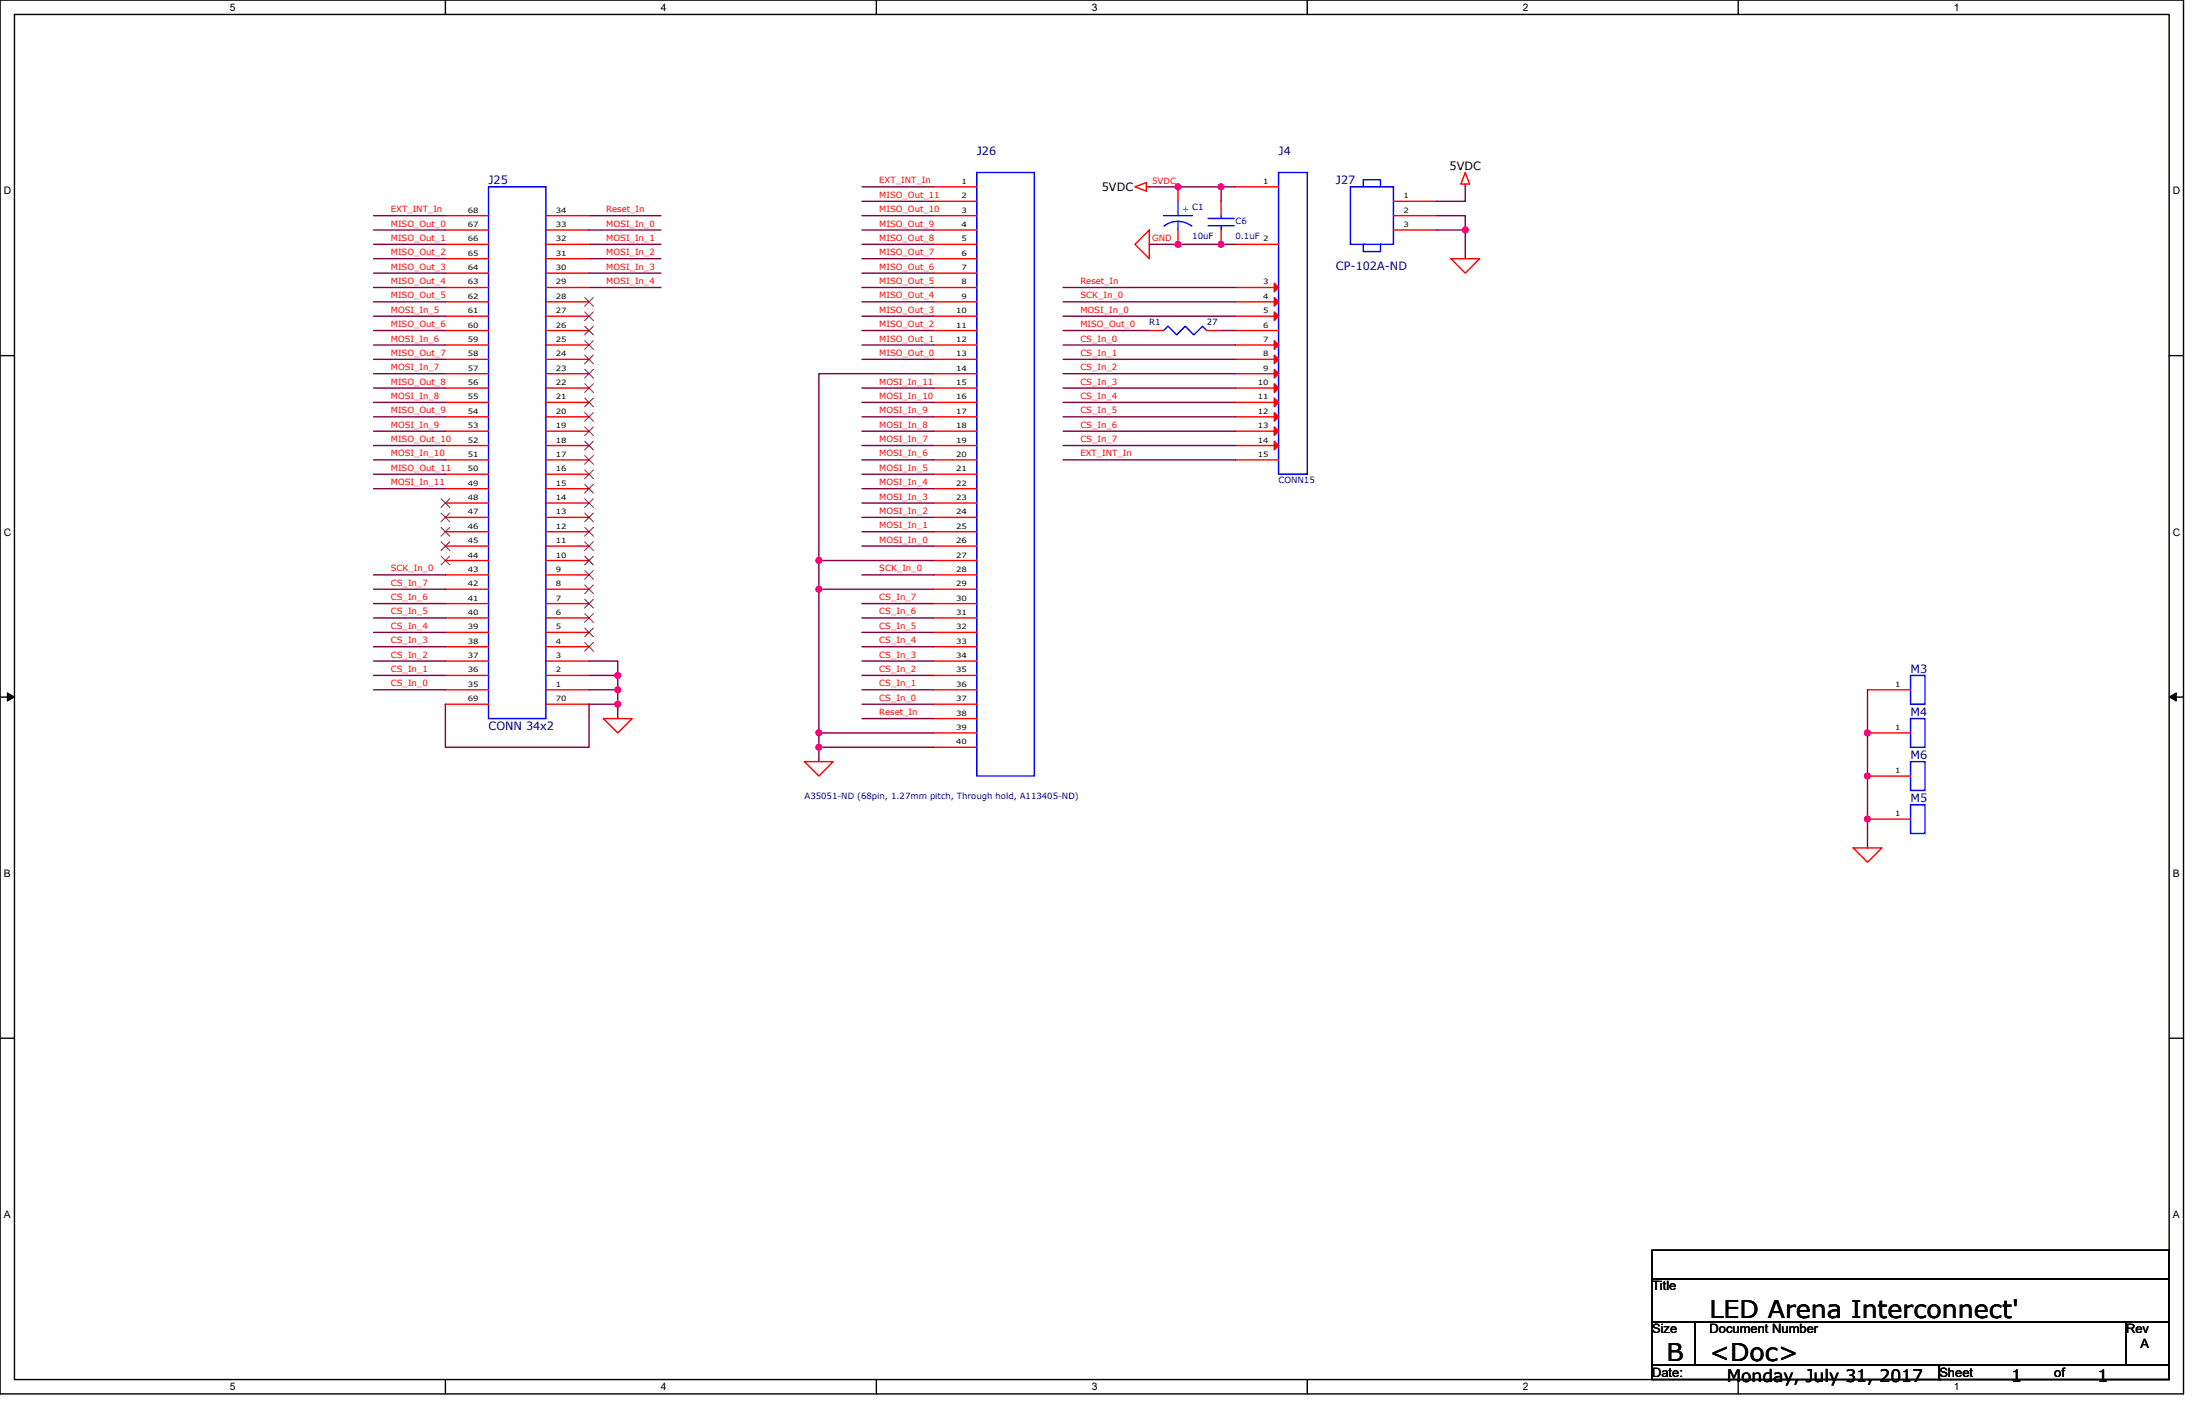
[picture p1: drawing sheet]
<svg xmlns="http://www.w3.org/2000/svg" width="432mm" height="279mm" viewBox="0 0 432 279" stroke-linecap="round" stroke-linejoin="round" font-family="sans-serif">
<path d="M0 0h428.6v273.5h-428.6zM2.8 2.8h422.9v267.9h-422.9z" fill="none" stroke="#000" stroke-width=".28"/>
<g fill="#fff">
<path d="M45.1 .3h1.1v2.3h-1.1z"/>
<path d="M45.1 271h1.1v2.2h-1.1z"/>
</g>
<path d="M87.4 0v2.8M87.4 270.7v2.8" fill="none" stroke="#000" stroke-width=".28"/>
<g fill="#fff">
<path d="M129.7 .3h1.1v2.3h-1.1z"/>
<path d="M129.7 271h1.1v2.2h-1.1z"/>
</g>
<path d="M172 0v2.8M172 270.7v2.8" fill="none" stroke="#000" stroke-width=".28"/>
<g fill="#fff">
<path d="M214.3 .3h1.1v2.3h-1.1z"/>
<path d="M214.3 271h1.1v2.2h-1.1z"/>
</g>
<path d="M256.6 0v2.8M256.6 270.7v2.8" fill="none" stroke="#000" stroke-width=".28"/>
<g fill="#fff">
<path d="M298.9 .3h1.1v2.3h-1.1z"/>
<path d="M298.9 271h1.1v2.2h-1.1z"/>
</g>
<path d="M341.2 0v2.8M341.2 270.7v2.8" fill="none" stroke="#000" stroke-width=".28"/>
<g fill="#fff">
<path d="M383.5 .3h1.1v2.3h-1.1z"/>
<path d="M383.5 271h1.1v2.2h-1.1z"/>
<path d="M.7 36.3h1.5v2.3h-1.5z"/>
<path d="M426.5 36.3h1.4v2.3h-1.4z"/>
<path d="M.7 103.3h1.5v2.2h-1.5z"/>
<path d="M426.5 103.3h1.4v2.2h-1.4z"/>
</g>
<path d="M0 69.8h2.8M425.7 69.8h2.9" fill="none" stroke="#000" stroke-width=".28"/>
<g fill="#fff">
<path d="M.7 170.2h1.4v2.3h-1.4z"/>
<path d="M426.5 170.2h1.3v2.3h-1.3z"/>
</g>
<path d="M0 136.8h2.8M425.7 136.8h2.9" fill="none" stroke="#000" stroke-width=".28"/>
<path d="M1.4 135.9l1.4 .9-1.4 .8zM425.7 136.8l1.4-.9v1.7z" fill="#000" stroke="#000" stroke-width=".2"/>
<g fill="#fff">
<path d="M.7 237.2h1.4v2.2h-1.4z"/>
<path d="M426.4 237.2h1.4v2.2h-1.4z"/>
</g>
<path d="M0 203.7h2.8M425.7 203.7h2.9M324.3 245.3h101.4v5.7h-101.4zM324.3 251h101.4v8.4h-101.4zM324.3 259.4h8.4v8.5h-8.4zM332.7 259.4h84.6v8.5h-84.6zM417.3 259.4h8.4v8.5h-8.4zM324.3 267.9h56.3v2.8h-56.3zM380.6 267.9h45.1v2.8h-45.1z" fill="none" stroke="#000" stroke-width=".28"/>
<g fill="none" stroke="#f00" stroke-width=".28">
<path d="M183.3 36.7h8.4M183.3 39.5h8.4M222.8 36.7l2.2-.9v1.7zM225 36.7h.6M231.2 36.7v2.8M239.7 39.5v2.8M242.5 36.7h8.5M273.5 39.5h8.5M287.6 33.8l.8 2.3h-1.7zM287.6 36.1v.6M87.4 56.4h8.5M87.4 50.8h8.5"/>
<path d="M87.4 45.1h8.5M87.4 59.2h8.5M87.4 53.6h8.5M87.4 47.9h8.5M87.4 42.3h8.5M107.1 56.4h8.5M107.1 50.8h8.5M107.1 45.1h8.5M107.1 59.2h8.5M107.1 53.6h8.5M107.1 47.9h8.5M107.1 42.3h8.5"/>
<path d="M183.3 42.3h8.4M183.3 47.9h8.4M183.3 53.6h8.4M183.3 59.2h8.4M183.3 45.1h8.4M183.3 50.8h8.4M183.3 56.4h8.4M225.6 45.1v5.7l-2.8-2.9zM231.2 45.1v2.8M239.7 45.1v2.8M242.5 47.9h8.5M242.5 56.4h8.5"/>
<path d="M242.5 59.2h8.5M273.5 42.3h8.5M273.5 45.1h8.5M284.8 50.8h5.6l-2.8 2.8zM87.4 79h8.5M87.4 73.3h8.5M87.4 67.7h8.5M87.4 62h8.5M87.4 76.1h8.5M87.4 70.5h8.5M87.4 64.9h8.5M107.1 79h8.5"/>
<path d="M107.1 73.3h8.5M107.1 67.7h8.5M107.1 62h8.5M107.1 76.1h8.5M107.1 70.5h8.5M107.1 64.9h8.5M183.3 64.9h8.4M183.3 70.5h8.4M183.3 76.1h8.4M183.3 62h8.4M183.3 67.7h8.4M183.3 73.3h8.4"/>
<path d="M183.3 79h8.4M225.6 64.9h2.8M236.9 64.9h2.8M242.5 62h8.5M242.5 64.9h8.5M242.5 67.7h8.5M242.5 70.5h8.5M242.5 73.3h8.5M242.5 76.1h8.5M242.5 79h8.5M87.4 95.9h8.5M87.4 90.2h8.5"/>
<path d="M87.4 84.6h8.5M87.4 98.7h8.5M87.4 93h8.5M87.4 87.4h8.5M87.4 81.8h8.5M107.1 95.9h8.5M107.1 90.2h8.5M107.1 84.6h8.5M107.1 98.7h8.5M107.1 93h8.5M107.1 87.4h8.5M107.1 81.8h8.5"/>
<path d="M183.3 81.8h8.4M183.3 87.4h8.4M183.3 93h8.4M183.3 98.7h8.4M183.3 84.6h8.4M183.3 90.2h8.4M183.3 95.9h8.4M242.5 81.8h8.5M242.5 84.6h8.5M242.5 87.4h8.5M242.5 90.2h8.5M87.4 118.4h8.5"/>
<path d="M87.4 112.8h8.5M87.4 107.1h8.5M87.4 101.5h8.5M87.4 115.6h8.5M87.4 110h8.5M87.4 104.3h8.5M107.1 118.4h8.5M107.1 112.8h8.5M107.1 107.1h8.5M107.1 101.5h8.5M107.1 115.6h8.5M107.1 110h8.5"/>
<path d="M107.1 104.3h8.5M183.3 104.3h8.4M183.3 110h8.4M183.3 115.6h8.4M183.3 101.5h8.4M183.3 107.1h8.4M183.3 112.8h8.4M183.3 118.4h8.4M87.4 135.3h8.5M87.4 129.7h8.5M87.4 124.1h8.5M87.4 132.5h8.5"/>
<path d="M87.4 126.9h8.5M87.4 121.2h8.5M87.4 138.2h8.5M107.1 135.3h8.5M107.1 129.7h8.5M107.1 124.1h8.5M107.1 132.5h8.5M107.1 126.9h8.5M107.1 121.2h8.5M107.1 138.2h8.5M183.3 121.2h8.4M183.3 126.9h8.4"/>
<path d="M183.3 132.5h8.4M183.3 138.2h8.4M183.3 124.1h8.4M183.3 129.7h8.4M183.3 135.3h8.4M366.5 135.3h8.5M118.4 141h5.7l-2.9 2.8zM157.9 149.4h5.6l-2.8 2.9zM183.3 143.8h8.4M183.3 141h8.4M183.3 146.6h8.4M366.5 152.3h8.5"/>
<path d="M366.5 143.8h8.5M363.7 166.4h5.7l-2.9 2.8zM366.5 160.7h8.5"/>
</g>
<g fill="none" stroke="#00f" stroke-width=".28">
<path d="M95.9 36.7h11.2v104.3h-11.2zM191.7 33.8h11.3v118.5h-11.3zM231.2 39.5v2.8M251 33.8h5.6v59.2h-5.6zM265 36.7h8.5v11.2h-8.5zM267.6 36.7v-1.4h3.4v1.4h-.3M228.4 42.3h5.6M228.5 44.4a4.5 4.5 0 0 1 5.4 0M231.2 43.4v1.7M237.1 44.3h5.1M237.1 42.9h5.1M239.7 42.3v.6"/>
<path d="M239.7 44.3v.8M267.9 47.9h-.3v1.5h3.4v-1.5M228.4 64.9l.8-.9 1.7 1.7 1.7-1.7 1.7 1.7 1.7-1.7 .9 .9M375 132.5h2.8v5.7h-2.8zM375 157.9h2.8v5.6h-2.8zM375 149.4h2.8v5.7h-2.8zM375 141h2.8v5.6h-2.8z"/>
</g>
<g fill="#f00" stroke="#f00" stroke-width=".28">
<path d="M250.1 55.6l.9 .8-.9 .9z"/>
<path d="M250.1 58.4l.9 .8-.9 .9z"/>
<path d="M250.1 61.2l.9 .8-.9 .9z"/>
<path d="M250.1 66.8l.9 .9-.9 .8z"/>
<path d="M250.1 69.7l.9 .8-.9 .9z"/>
<path d="M250.1 72.5l.9 .8-.9 .9z"/>
<path d="M250.1 75.3l.9 .8-.9 .9z"/>
<path d="M250.1 78.1l.9 .9-.9 .8z"/>
<path d="M250.1 80.9l.9 .9-.9 .8z"/>
<path d="M250.1 83.8l.9 .8-.9 .8z"/>
<path d="M250.1 86.6l.9 .8-.9 .9z"/>
</g>
<g fill="none" stroke="#804000" stroke-width=".2">
<path d="M114.8 58.4l1.7 1.7M116.5 58.4l-1.8 1.7M114.8 78.1l1.7 1.7M114.8 72.5l1.7 1.7M114.8 66.8l1.7 1.8M114.8 61.2l1.7 1.7M114.8 75.3l1.7 1.7M114.8 69.7l1.7 1.7M114.8 64l1.7 1.7M116.5 78.1l-1.8 1.7M116.5 72.5l-1.8 1.7M116.5 66.8l-1.8 1.8"/>
<path d="M116.5 61.2l-1.8 1.7M116.5 75.3l-1.8 1.7M116.5 69.7l-1.8 1.7M116.5 64l-1.8 1.7M86.6 97.9l1.7 1.7M88.3 97.9l-1.7 1.7M114.8 95l1.7 1.8M114.8 89.4l1.7 1.7M114.8 83.8l1.7 1.7M114.8 97.9l1.7 1.7M114.8 92.2l1.7 1.7M114.8 86.6l1.7 1.7"/>
<path d="M114.8 80.9l1.7 1.8M116.5 95l-1.8 1.8M116.5 89.4l-1.8 1.7M116.5 83.8l-1.8 1.7M116.5 97.9l-1.8 1.7M116.5 92.2l-1.8 1.7M116.5 86.6l-1.8 1.7M116.5 80.9l-1.8 1.8M86.6 106.3l1.7 1.7M86.6 100.7l1.7 1.7M86.6 109.1l1.7 1.7M86.6 103.5l1.7 1.7"/>
<path d="M88.3 106.3l-1.7 1.7M88.3 100.7l-1.7 1.7M88.3 109.1l-1.7 1.7M88.3 103.5l-1.7 1.7M114.8 117.6l1.7 1.7M114.8 112l1.7 1.7M114.8 106.3l1.7 1.7M114.8 100.7l1.7 1.7M114.8 114.8l1.7 1.7M114.8 109.1l1.7 1.7M114.8 103.5l1.7 1.7M116.5 117.6l-1.8 1.7"/>
<path d="M116.5 112l-1.8 1.7M116.5 106.3l-1.8 1.7M116.5 100.7l-1.8 1.7M116.5 114.8l-1.8 1.7M116.5 109.1l-1.8 1.7M116.5 103.5l-1.8 1.7M114.8 123.2l1.7 1.7M114.8 126l1.7 1.8M114.8 120.4l1.7 1.7M116.5 123.2l-1.8 1.7M116.5 126l-1.8 1.8M116.5 120.4l-1.8 1.7"/>
</g>
<g fill="none" stroke="#800040" stroke-width=".28">
<path d="M169.2 39.5h14.1M169.2 36.7h14.1M225.6 36.7h14.1M239.7 36.7h2.8M239.7 36.7v2.8M287.6 36.7v2.8h-5.6M73.3 45.1h14.1M73.3 42.3h14.1M73.3 50.8h14.1M73.3 47.9h14.1M73.3 56.4h14.1M73.3 53.6h14.1"/>
<path d="M73.3 59.2h14.1M115.6 42.3h14.1M115.6 56.4h14.1M115.6 47.9h14.1M115.6 45.1h14.1M115.6 53.6h14.1M115.6 50.8h14.1M169.2 45.1h14.1M169.2 42.3h14.1M169.2 50.8h14.1M169.2 47.9h14.1M169.2 53.6h14.1"/>
<path d="M169.2 56.4h14.1M169.2 59.2h14.1M208.7 56.4h33.8M208.7 59.2h33.8M225.6 47.9h16.9M282 42.3h5.6v2.8M282 45.1h5.6v5.7M73.3 62h14.1M73.3 67.7h14.1M73.3 64.9h14.1M73.3 73.3h14.1M73.3 70.5h14.1"/>
<path d="M73.3 79h14.1M73.3 76.1h14.1M169.2 70.5h14.1M169.2 79h14.1M169.2 76.1h14.1M169.2 62h14.1M169.2 64.9h14.1M169.2 67.7h14.1M183.3 73.3h-22.6v36.7M208.7 67.7h33.8M208.7 70.5h33.8M208.7 73.3h33.8"/>
<path d="M208.7 76.1h33.8M208.7 79h33.8M208.7 64.9h16.9M208.7 62h33.8M239.7 64.9h2.8M73.3 84.6h14.1M73.3 81.8h14.1M73.3 90.2h14.1M73.3 87.4h14.1M73.3 95.9h14.1M73.3 93h14.1M169.2 87.4h14.1"/>
<path d="M169.2 84.6h14.1M169.2 81.8h14.1M169.2 90.2h14.1M169.2 93h14.1M169.2 95.9h14.1M169.2 98.7h14.1M208.7 81.8h33.8M208.7 84.6h33.8M208.7 87.4h33.8M208.7 90.2h33.8M73.3 112.8h14.1M73.3 118.4h14.1"/>
<path d="M73.3 115.6h14.1M160.7 110v5.6M160.7 110h22.6M169.2 112.8h14.1M169.2 118.4h14.1M169.2 101.5h14.1M169.2 104.3h14.1M169.2 107.1h14.1M183.3 115.6h-22.6v28.2M73.3 124.1h14.1M73.3 121.2h14.1M73.3 129.7h14.1"/>
<path d="M73.3 126.9h14.1M73.3 135.3h14.1M73.3 132.5h14.1M87.4 138.2v8.4h28.2v-8.4h5.6v2.8M115.6 129.7h5.6v2.8M115.6 132.5h5.6M115.6 135.3h5.6M121.2 132.5v2.8M121.2 135.3v2.9M169.2 121.2h14.1M169.2 126.9h14.1M169.2 124.1h14.1"/>
<path d="M169.2 132.5h14.1M169.2 129.7h14.1M169.2 138.2h14.1M169.2 135.3h14.1M366.5 135.3v31.1M160.7 146.6h22.6M160.7 146.6v2.8M169.2 141h14.1M183.3 143.8h-22.6v2.8"/>
</g>
<g fill="#f0f" stroke="#f0f" stroke-width=".28">
<circle cx="121.2" cy="132.5" r=".55"/>
<circle cx="121.2" cy="135.3" r=".55"/>
<circle cx="366.5" cy="143.8" r=".56"/>
<circle cx="366.5" cy="160.7" r=".55"/>
<circle cx="366.5" cy="152.2" r=".55"/>
<circle cx="160.7" cy="110" r=".55"/>
<circle cx="160.7" cy="115.6" r=".56"/>
<circle cx="160.7" cy="143.8" r=".56"/>
<circle cx="160.7" cy="146.6" r=".55"/>
<circle cx="121.2" cy="138.2" r=".55"/>
<circle cx="239.6" cy="47.9" r=".55"/>
<circle cx="231.2" cy="47.9" r=".55"/>
<circle cx="231.2" cy="36.7" r=".55"/>
<circle cx="239.6" cy="36.7" r=".55"/>
<circle cx="287.6" cy="45.1" r=".56"/>
</g>
<g font-size="4.8">
<text x="335.5" y="258.6">LED Arena Interconnect'</text>
<text x="327.1" y="267">B</text>
<text x="335.5" y="267">&lt;Doc&gt;</text>
</g>
<g font-size="3.4">
<text x="338.9" y="271.3">Monday, July 31, 2017</text>
<text x="394.7" y="271.3">1</text>
<text x="411.7" y="271.3">1</text>
</g>
<text font-size="2.5" fill="#00f" x="232.1" y="41.8">+</text>
<g font-size="2.5">
<text x="324.3" y="253.2">Title</text>
<text x="324.3" y="261.6">Size</text>
<text x="335.5" y="261.6">Document Number</text>
<text x="417.3" y="261.6">Rev</text>
<text x="420.1" y="264.5">A</text>
<text x="324.3" y="270.1">Date:</text>
<text x="380.6" y="270.1">Sheet</text>
<text x="403.2" y="270.1">of</text>
</g>
<g font-size="2.2" fill="#000080">
<text x="191.7" y="30.5">J26</text>
<text x="251" y="30.5">J4</text>
<text x="95.9" y="36.1">J25</text>
<text x="262.2" y="36.1">J27</text>
<text x="262.2" y="53">CP-102A-ND</text>
<text x="375" y="132">M3</text>
<text x="95.9" y="143.2">CONN 34x2</text>
<text x="375" y="140.4">M4</text>
<text x="375" y="148.9">M6</text>
<text x="375" y="157.3">M5</text>
</g>
<g font-size="2.2">
<text x="284.5" y="33.3">5VDC</text>
<text x="216.3" y="37.5">5VDC</text>
</g>
<g font-size="2">
<text x="45.1" y="2.1">5</text>
<text x="129.7" y="2.1">4</text>
<text x="214.3" y="2.1">3</text>
<text x="298.9" y="2.1">2</text>
<text x="383.5" y="2.1">1</text>
<text x=".7" y="38.1">D</text>
<text x="426.5" y="38.1">D</text>
<text x=".7" y="105.1">C</text>
<text x="426.5" y="105.1">C</text>
<text x=".7" y="172">B</text>
<text x="426.5" y="172">B</text>
<text x=".7" y="239">A</text>
<text x="426.5" y="239">A</text>
<text x="45.1" y="272.8">5</text>
<text x="129.7" y="272.8">4</text>
<text x="214.3" y="272.8">3</text>
<text x="298.9" y="272.8">2</text>
<text x="383.5" y="272.8">1</text>
</g>
<g font-size="1.7" fill="#f00">
<text x="172.6" y="36">EXT_INT_In</text>
<text x="76.7" y="41.6">EXT_INT_In</text>
<text x="119" y="41.6">Reset_In</text>
<text x="172.6" y="38.8">MISO_Out_11</text>
<text x="172.6" y="41.6">MISO_Out_10</text>
<text x="226.1" y="36.1">5VDC</text>
<text x="76.7" y="44.4">MISO_Out_0</text>
<text x="76.7" y="47.3">MISO_Out_1</text>
<text x="119" y="47.3">MOSI_In_1</text>
<text x="119" y="44.4">MOSI_In_0</text>
<text x="172.6" y="44.4">MISO_Out_9</text>
<text x="172.6" y="47.3">MISO_Out_8</text>
<text x="226.1" y="47.4">GND</text>
<text x="76.7" y="50.1">MISO_Out_2</text>
<text x="76.7" y="52.9">MISO_Out_3</text>
<text x="119" y="52.9">MOSI_In_3</text>
<text x="119" y="50.1">MOSI_In_2</text>
<text x="172.6" y="50.1">MISO_Out_7</text>
<text x="172.6" y="52.9">MISO_Out_6</text>
<text x="76.7" y="55.7">MISO_Out_4</text>
<text x="76.7" y="58.5">MISO_Out_5</text>
<text x="119" y="55.7">MOSI_In_4</text>
<text x="172.6" y="55.7">MISO_Out_5</text>
<text x="172.6" y="58.5">MISO_Out_4</text>
<text x="212" y="55.7">Reset_In</text>
<text x="212" y="58.5">SCK_In_0</text>
<text x="76.7" y="61.4">MOSI_In_5</text>
<text x="76.7" y="64.2">MISO_Out_6</text>
<text x="172.6" y="61.4">MISO_Out_3</text>
<text x="172.6" y="64.2">MISO_Out_2</text>
<text x="212" y="61.4">MOSI_In_0</text>
<text x="212" y="64.2">MISO_Out_0</text>
<text x="76.7" y="67">MOSI_In_6</text>
<text x="76.7" y="69.8">MISO_Out_7</text>
<text x="172.6" y="69.8">MISO_Out_0</text>
<text x="172.6" y="67">MISO_Out_1</text>
<text x="212" y="67">CS_In_0</text>
<text x="212" y="69.8">CS_In_1</text>
<text x="76.7" y="72.6">MOSI_In_7</text>
<text x="76.7" y="75.5">MISO_Out_8</text>
<text x="172.6" y="75.5">MOSI_In_11</text>
<text x="212" y="72.6">CS_In_2</text>
<text x="212" y="75.5">CS_In_3</text>
<text x="76.7" y="78.3">MOSI_In_8</text>
<text x="76.7" y="83.9">MOSI_In_9</text>
<text x="76.7" y="81.1">MISO_Out_9</text>
<text x="172.6" y="78.3">MOSI_In_10</text>
<text x="172.6" y="83.9">MOSI_In_8</text>
<text x="172.6" y="81.1">MOSI_In_9</text>
<text x="212" y="78.3">CS_In_4</text>
<text x="212" y="81.1">CS_In_5</text>
<text x="212" y="83.9">CS_In_6</text>
<text x="76.7" y="89.6">MOSI_In_10</text>
<text x="76.7" y="86.7">MISO_Out_10</text>
<text x="172.6" y="86.7">MOSI_In_7</text>
<text x="172.6" y="89.6">MOSI_In_6</text>
<text x="212" y="86.7">CS_In_7</text>
<text x="212" y="89.6">EXT_INT_In</text>
<text x="76.7" y="95.2">MOSI_In_11</text>
<text x="76.7" y="92.4">MISO_Out_11</text>
<text x="172.6" y="92.4">MOSI_In_5</text>
<text x="172.6" y="95.2">MOSI_In_4</text>
<text x="172.6" y="98">MOSI_In_3</text>
<text x="172.6" y="100.8">MOSI_In_2</text>
<text x="172.6" y="103.7">MOSI_In_1</text>
<text x="172.6" y="106.5">MOSI_In_0</text>
<text x="76.7" y="112.1">SCK_In_0</text>
<text x="172.6" y="112.1">SCK_In_0</text>
<text x="76.7" y="117.8">CS_In_6</text>
<text x="76.7" y="114.9">CS_In_7</text>
<text x="172.6" y="117.8">CS_In_7</text>
<text x="76.7" y="123.4">CS_In_4</text>
<text x="76.7" y="120.6">CS_In_5</text>
<text x="172.6" y="120.6">CS_In_6</text>
<text x="172.6" y="123.4">CS_In_5</text>
<text x="76.7" y="129">CS_In_2</text>
<text x="76.7" y="126.2">CS_In_3</text>
<text x="76.7" y="131.8">CS_In_1</text>
<text x="172.6" y="126.2">CS_In_4</text>
<text x="172.6" y="131.8">CS_In_2</text>
<text x="172.6" y="129">CS_In_3</text>
<text x="76.7" y="134.7">CS_In_0</text>
<text x="172.6" y="137.5">CS_In_0</text>
<text x="172.6" y="134.7">CS_In_1</text>
<text x="172.6" y="140.3">Reset_In</text>
</g>
<g font-size="1.7" fill="#000080">
<text x="234" y="41.2">C1</text>
<text x="234" y="46.8">10uF</text>
<text x="242.5" y="44">C6</text>
<text x="242.5" y="46.8">0.1uF</text>
<text x="225.6" y="63.7">R1</text>
<text x="236.9" y="63.7">27</text>
<text x="251" y="94.7">CONN15</text>
<text x="157.9" y="156.8">A35051-ND (68pin, 1.27mm pitch, Through hold, A113405-ND)</text>
</g>
<g font-size="1.4">
<text x="91.8" y="41.7">68</text>
<text x="109.1" y="41.7">34</text>
<text x="188.7" y="36.1">1</text>
<text x="188.7" y="41.7">3</text>
<text x="188.7" y="38.9">2</text>
<text x="247.9" y="36.1">1</text>
<text x="275.5" y="38.9">1</text>
<text x="275.5" y="41.7">2</text>
<text x="91.8" y="44.5">67</text>
<text x="91.8" y="47.3">66</text>
<text x="109.1" y="44.5">33</text>
<text x="109.1" y="47.3">32</text>
<text x="188.7" y="47.3">5</text>
<text x="188.7" y="44.5">4</text>
<text x="247.9" y="47.3">2</text>
<text x="275.5" y="44.5">3</text>
<text x="91.8" y="50.2">65</text>
<text x="91.8" y="53">64</text>
<text x="109.1" y="50.2">31</text>
<text x="109.1" y="53">30</text>
<text x="188.7" y="53">7</text>
<text x="188.7" y="50.2">6</text>
<text x="91.8" y="55.8">63</text>
<text x="91.8" y="58.6">62</text>
<text x="109.1" y="55.8">29</text>
<text x="109.1" y="58.6">28</text>
<text x="188.7" y="58.6">9</text>
<text x="188.7" y="55.8">8</text>
<text x="247.9" y="55.8">3</text>
<text x="247.9" y="58.6">4</text>
<text x="91.8" y="61.4">61</text>
<text x="91.8" y="64.3">60</text>
<text x="109.1" y="61.4">27</text>
<text x="109.1" y="64.3">26</text>
<text x="187.6" y="64.3">11</text>
<text x="187.6" y="61.4">10</text>
<text x="247.9" y="61.4">5</text>
<text x="247.9" y="64.3">6</text>
<text x="91.8" y="67.1">59</text>
<text x="91.8" y="69.9">58</text>
<text x="109.1" y="67.1">25</text>
<text x="109.1" y="69.9">24</text>
<text x="187.6" y="69.9">13</text>
<text x="187.6" y="67.1">12</text>
<text x="247.9" y="67.1">7</text>
<text x="247.9" y="69.9">8</text>
<text x="91.8" y="72.7">57</text>
<text x="91.8" y="75.5">56</text>
<text x="109.1" y="72.7">23</text>
<text x="109.1" y="75.5">22</text>
<text x="187.6" y="75.5">15</text>
<text x="187.6" y="72.7">14</text>
<text x="246.9" y="75.5">10</text>
<text x="247.9" y="72.7">9</text>
<text x="91.8" y="78.4">55</text>
<text x="91.8" y="81.2">54</text>
<text x="109.1" y="78.4">21</text>
<text x="109.1" y="81.2">20</text>
<text x="187.6" y="81.2">17</text>
<text x="187.6" y="78.4">16</text>
<text x="246.9" y="78.4">11</text>
<text x="246.9" y="81.2">12</text>
<text x="91.8" y="89.6">51</text>
<text x="91.8" y="84">53</text>
<text x="91.8" y="86.8">52</text>
<text x="109.1" y="89.6">17</text>
<text x="109.1" y="84">19</text>
<text x="109.1" y="86.8">18</text>
<text x="187.6" y="86.8">19</text>
<text x="187.6" y="84">18</text>
<text x="187.6" y="89.6">20</text>
<text x="246.9" y="84">13</text>
<text x="246.9" y="86.8">14</text>
<text x="246.9" y="89.6">15</text>
<text x="91.8" y="95.3">49</text>
<text x="91.8" y="92.5">50</text>
<text x="109.1" y="95.3">15</text>
<text x="109.1" y="92.5">16</text>
<text x="187.6" y="92.5">21</text>
<text x="187.6" y="95.3">22</text>
<text x="91.8" y="100.9">47</text>
<text x="91.8" y="98.1">48</text>
<text x="109.1" y="100.9">13</text>
<text x="109.1" y="98.1">14</text>
<text x="187.6" y="98.1">23</text>
<text x="187.6" y="100.9">24</text>
<text x="91.8" y="106.6">45</text>
<text x="91.8" y="103.7">46</text>
<text x="109.1" y="106.6">11</text>
<text x="109.1" y="103.7">12</text>
<text x="187.6" y="103.7">25</text>
<text x="187.6" y="106.6">26</text>
<text x="91.8" y="112.2">43</text>
<text x="91.8" y="109.4">44</text>
<text x="109.1" y="112.2">9</text>
<text x="109.1" y="109.4">10</text>
<text x="187.6" y="109.4">27</text>
<text x="187.6" y="112.2">28</text>
<text x="91.8" y="117.8">41</text>
<text x="91.8" y="115">42</text>
<text x="109.1" y="117.8">7</text>
<text x="109.1" y="115">8</text>
<text x="187.6" y="115">29</text>
<text x="187.6" y="117.8">30</text>
<text x="91.8" y="123.5">39</text>
<text x="91.8" y="120.6">40</text>
<text x="109.1" y="123.5">5</text>
<text x="109.1" y="120.6">6</text>
<text x="187.6" y="120.6">31</text>
<text x="187.6" y="123.5">32</text>
<text x="91.8" y="129.1">37</text>
<text x="91.8" y="131.9">36</text>
<text x="91.8" y="126.3">38</text>
<text x="109.1" y="129.1">3</text>
<text x="109.1" y="131.9">2</text>
<text x="109.1" y="126.3">4</text>
<text x="187.6" y="126.3">33</text>
<text x="187.6" y="131.9">35</text>
<text x="187.6" y="129.1">34</text>
<text x="91.8" y="134.7">35</text>
<text x="91.8" y="137.6">69</text>
<text x="109.1" y="134.7">1</text>
<text x="109.1" y="137.6">70</text>
<text x="187.6" y="137.6">37</text>
<text x="187.6" y="134.7">36</text>
<text x="372" y="134.7">1</text>
<text x="187.6" y="143.2">39</text>
<text x="187.6" y="140.4">38</text>
<text x="372" y="143.2">1</text>
<text x="187.6" y="146">40</text>
<text x="372" y="151.7">1</text>
<text x="372" y="160.1">1</text>
</g>
</svg>
